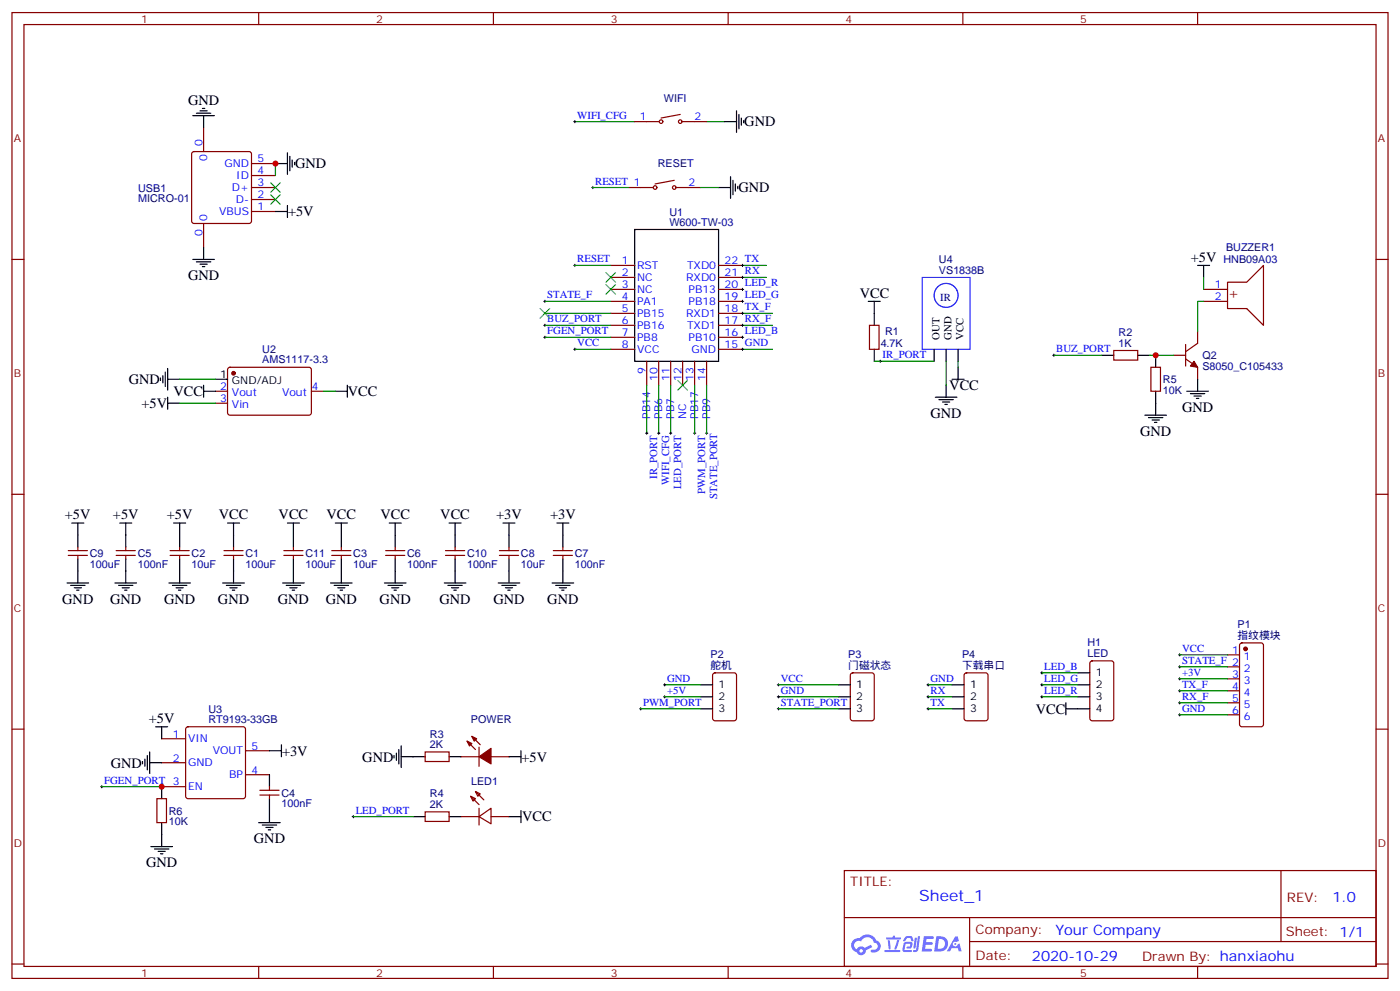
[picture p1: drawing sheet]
<svg xmlns="http://www.w3.org/2000/svg" width="412mm" height="292mm" viewBox="0 0 412 292" stroke-linecap="round" stroke-linejoin="round" font-family="sans-serif">
<g fill="none" stroke="#870000" stroke-width=".35">
<path d="M3.5 3.7h405.4v284.3h-405.4zM7.1 7.2h398.2v277.3h-398.2zM76.2 3.7v3.5M145.3 3.7v3.5M214.5 3.7v3.5M283.6 3.7v3.5M352.8 3.7v3.5M3.5 76.4h3.6M405.3 76.4h3.6M3.5 145.5h3.6M405.3 145.5h3.6M3.5 214.7h3.6"/>
<path d="M405.3 214.7h3.6M248.7 256.3h156.6v28.2h-156.6zM377.3 256.3v20.9M248.7 270.1h156.5M285.6 277.2h119.6M285.6 270.1v14.2M3.5 283.8h3.6M76.2 284.5v3.5M145.3 284.5v3.5M214.5 284.5v3.5M283.6 284.5v3.5M352.8 284.5v3.5"/>
<path d="M405.3 283.8h3.6"/>
</g>
<g fill="#5487ff">
<path d="M272.1 275.6h2.6l.3 .2-.1 .6h-2l-.1 1h1.6l.4 .4-.4 .3h-1.7l-.2 1.2 1.8 .1 .3 .3-.2 .4h-2.9z"/>
<path d="M281.4 275.7h.7l.4 1.3-.7 .3a.74 .74 0 0 0-1.1 .3 .74 .74 0 0 0 .5 1.1 .74 .74 0 0 0 .9-.7l.5-.3 .7 2.4h-.9l-.2-1h-1.9l-.5 1h-.9z"/>
<path d="M269.5 276.1h.6l-.4 2.9a.31 .31 0 0 1-.3 .3 .31 .31 0 0 1-.3-.3z"/>
<path d="M270.4 275.6h.6l-.5 4a.89 .89 0 0 1-.7 .7 .89 .89 0 0 1-.9-.3l1-.5z"/>
<path d="M266.8 275.8l.6-.2 1.2 .1 .5 1.3-.6 .1-.4-.9-1 .1a.95 .95 0 0 1-1 .8l-.1-.2z"/>
<path d="M266.4 277.5l1.8-.2a1.04 1.04 0 0 1 .6 1.1 1.04 1.04 0 0 1-.8 .9h-.7a.29 .29 0 0 1-.3-.4 .29 .29 0 0 1 .3-.2h.7l.2-.8h-1.4l-.4 1.7 1.9 .1a.29 .29 0 0 1 .3 .3 .29 .29 0 0 1-.3 .3h-2l-.4-.3 .2-2.1z"/>
<path d="M260.5 279.7h4.4a.3 .3 0 0 1 .3 .3 .3 .3 0 0 1-.3 .3h-4.3z"/>
<path d="M264.3 276.8h.6l-.5 1.6a1.02 1.02 0 0 1-.7 1.2l-.2-.3z"/>
<path d="M261.5 276.8h.6l.3 2.4-.3 .3-.3-.2z"/>
<path d="M261.1 276h1.9l.2-.5h.5l-.1 .5h1.5a.29 .29 0 0 1 .3 .3 .29 .29 0 0 1-.3 .3h-3.9z"/>
<path d="M275.8 275.6l-.6 4.5h1.4a2.27 2.27 0 0 0 2.7-2.3 2.27 2.27 0 0 0-2.7-2.2zM276.6 276.4a1.5 1.5 0 0 1 1.8 1.6 1.5 1.5 0 0 1-1.9 1.3h-.3z"/>
<path d="M251.4 276.8a2.09 2.09 0 0 0 1 3.5 1.37 1.37 0 0 0 1.5 .9 1.37 1.37 0 0 0 1.1-1.4l2-1-.5-.7-1.8 1a1.4 1.4 0 0 0-2.3 .4 1.32 1.32 0 0 1-.6-1.9 1.32 1.32 0 0 1 1.9-.4 2.02 2.02 0 0 1 2-1.3 2.02 2.02 0 0 1 1.8 1.6 1.09 1.09 0 0 1 1.1 1.4 1.09 1.09 0 0 1-1.6 .7 .41 .41 0 0 0-.5 .3 .41 .41 0 0 0 .4 .5 1.89 1.89 0 0 0 2.4-1.2 1.89 1.89 0 0 0-1.2-2.4 2.98 2.98 0 0 0-5-.6l-1 .1zM253.2 279.9a.52 .52 0 0 1 1 0 .52 .52 0 0 1-1 0z"/>
<circle cx="281.4" cy="277.9" r=".28"/>
</g>
<g fill="none" stroke="#000" stroke-width=".35">
<path d="M56.8 34h6.3M57.9 33.3h4.2M58.9 32.6h2.1M59.6 31.9h.7M60 34v3.6M81.1 48.2h3.6M84.7 45v6.3M85.4 46v4.3M86.1 47.1v2.1M86.8 47.8v.7M56.8 76.4h6.3M57.9 77.1h4.2"/>
<path d="M58.9 77.8h2.1M59.6 78.5h.7M60 72.8v3.6M81.1 62.3h3.6M84.7 60.5v3.5M187 67.6h24.7v38.8h-24.7zM47.3 111.3v.7M48 110.6v2.1M48.7 109.5v4.3M49.4 111.7h3.5M49.4 118.7h3.5M49.4 108.5v6.3"/>
<path d="M49.4 116.9v3.6M60 115.2h3.5M60 113.4v3.5M63.5 111.7h3.5M98.8 115.2h3.5M102.3 113.4v3.5M35.3 154h3.5M37 154v7M51.2 154h3.5M52.9 154v7M67 154h3.6M68.8 154v7"/>
<path d="M98.8 154h3.5M100.5 154v7M114.7 154h3.5M116.4 154v7M33.9 171.6h6.3M34.9 172.3h4.3M36 173h2.1M36.7 173.7h.7M37 164.6v7M49.7 171.6h6.4M50.8 172.3h4.2M51.9 173h2.1"/>
<path d="M52.6 173.7h.7M52.9 164.6v7M65.6 171.6h6.4M66.7 172.3h4.2M67.7 173h2.1M68.4 173.7h.7M68.8 164.6v7M97.4 171.6h6.3M98.4 172.3h4.3M99.5 173h2.1M100.2 173.7h.7M100.5 164.6v7"/>
<path d="M113.2 171.6h6.4M114.3 172.3h4.2M115.4 173h2.1M116.1 173.7h.7M116.4 164.6v7M317.5 198.1h3.5M206.4 201.6h3.5M206.4 205.1h3.5M206.4 208.7h3.5M246.9 201.6h3.6M246.9 205.1h3.6M246.9 208.7h3.6"/>
<path d="M317.5 201.6h3.5M317.5 205.1h3.5M317.5 208.7h3.5"/>
</g>
<g fill="none" stroke="#870000" stroke-width=".35">
<path d="M60 37.6v7M56.7 44.8l.4-.2h16.3l.5 .2 .2 .5v19.8l-.3 .5-.4 .2h-16.3l-.4-.2-.3-.5v-19.8zM74.1 58.7h7M74.1 55.2h7M74.1 51.7h7M74.1 48.2h7M60 65.8v7M74.1 62.3h7M179.9 78.1h7.1M211.7 78.1h7M179.9 81.7h7.1M179.9 85.2h7.1"/>
<path d="M179.9 88.7h7.1M179.9 92.3h7.1M179.9 95.8h7.1M179.9 99.3h7.1M211.7 81.7h7M211.7 85.2h7M211.7 88.7h7M211.7 92.3h7M211.7 95.8h7M211.7 99.3h7M63.5 115.2h3.5M63.5 118.7h3.5"/>
<path d="M67.3 108.3l.4-.2 23.6 .1 .4 .6v13l-.7 .4h-23.5l-.5-.7v-12.7zM91.7 115.2h3.5M179.9 102.8h7.1M190.5 106.4v7M194 106.4v7M197.6 106.4v7M201.1 106.4v7M204.6 106.4v7M208.1 106.4v7M211.7 102.8h7M34.2 163.5h5.7M34.2 162.1h5.7"/>
<path d="M37 161v1.1M37 163.5v1.1M50.1 163.5h5.6M50.1 162.1h5.6M52.9 161v1.1M52.9 163.5v1.1M66 163.5h5.6M66 162.1h5.6M68.8 161v1.1M68.8 163.5v1.1M97.7 163.5h5.7M97.7 162.1h5.7"/>
<path d="M100.5 161v1.1M100.5 163.5v1.1M113.6 163.5h5.6M113.6 162.1h5.6M116.4 161v1.1M116.4 163.5v1.1M210.1 198.3l.5-.2h5.7l.6 .4 .1 13-.5 .6-5.9 .1-.6-.5-.1-12.9zM250.7 198.3l.5-.2h5.6l.7 .4v13l-.4 .6-5.9 .1-.7-.5v-12.9zM321.3 194.8l.4-.2h5.7l.6 .4 .1 16.5-.5 .6-5.9 .1-.6-.5-.1-16.4zM361.6 192.8h3.5M361.6 196.3h3.5M361.6 199.8h3.5"/>
<path d="M365.4 189.5l.4-.2h5.7l.6 .4 .1 23.6-.5 .6-5.9 .1-.6-.5-.1-23.5zM47.6 217.5h7.1M54.9 214.2l.5-.2h16.2l.5 .2 .2 .5v19.7l-.2 .5-.5 .2h-16.2l-.5-.2-.2-.5v-19.7zM361.6 203.4h3.5M361.6 206.9h3.5M361.6 210.4h3.5M47.6 224.5h7.1M47.6 231.6h7.1M72.3 228.1h7.1M72.3 221h7.1"/>
</g>
<g fill="#870000" stroke="#870000" stroke-width=".35">
<circle cx="68.8" cy="109.9" r=".53"/>
<circle cx="366.9" cy="191" r=".53"/>
</g>
<path d="M52.9 111.7h10.6M52.9 118.7h10.6M95.2 115.2h3.6" fill="none" stroke="#008700" stroke-width=".35"/>
<path d="M271.6 81.7h14.2v21.1h-14.2z" fill="#fff" stroke="#00f" stroke-width=".29"/>
<g fill="none" stroke="#000" stroke-width=".35">
<path d="M213.4 35.8h3.6M217 32.6v6.4M217.7 33.7v4.2M218.4 34.7v2.2M219.1 35.5v.7M211.7 55.2h3.5M215.2 52v6.4M215.9 53.1v4.2M216.6 54.2v2.1M217.3 54.9v.7M352.8 78.1h3.5M354.5 78.1v3.6"/>
<path d="M255.8 88.7h3.5M257.5 88.7v7.1M257.5 102.8v3.6M275.2 102.8v3.6M275.5 116.9h6.4M276.6 117.7h4.2M277.6 118.4h2.2M278.3 119.1h.7M278.7 102.8v3.6M278.7 113.4v3.5M280.5 111.7h3.5M282.2 102.8v3.6"/>
<path d="M282.2 108.1v3.6M324.6 104.6h3.5M335.1 104.6h3.6M340.4 104.6v3.5M340.4 115.2v7M349.6 115.2h6.4M350.7 115.9h4.2M351.7 116.6h2.1M352.4 117.3h.7M352.8 111.7v3.5M337.3 122.2h6.3M338.3 122.9h4.2"/>
<path d="M339.4 123.6h2.1M340.1 124.4h.7M21.2 154h3.5M22.9 154v7M84.7 154h3.5M86.4 154v7M132.3 154h3.5M134.1 154v7M148.2 154h3.5M149.9 154v7M164 154h3.6M165.8 154v7"/>
<path d="M19.8 171.6h6.3M20.8 172.3h4.2M21.9 173h2.1M22.6 173.7h.7M22.9 164.6v7M83.3 171.6h6.3M84.3 172.3h4.2M85.4 173h2.1M86.1 173.7h.7M86.4 164.6v7M130.9 171.6h6.3M131.9 172.3h4.3"/>
<path d="M133 173h2.1M133.7 173.7h.7M134.1 164.6v7M146.8 171.6h6.3M147.8 172.3h4.2M148.9 173h2.1M149.6 173.7h.7M149.9 164.6v7M162.6 171.6h6.4M163.7 172.3h4.2M164.7 173h2.2M165.5 173.7h.7"/>
<path d="M165.8 164.6v7M45.9 214h3.5M47.6 214v3.5M82.9 219.3v3.5M118.2 219.6v6.4M280.5 208.7h3.5M280.5 201.6h3.5M280.5 205.1h3.5M314 208.7h3.5M314 206.9v3.5M42 224.2v.7M42.7 223.5v2.1"/>
<path d="M43.4 222.4v4.3M44.1 224.5h3.5M44.1 221.4v6.3M47.6 231.6v3.5M79.4 221h3.5M79.4 228.1v3.5M79.4 235.1v7.1M116.1 222.4v.7M116.8 221.7v2.1M117.5 220.7v4.2M118.2 222.8h7M132.3 222.8h3.5"/>
<path d="M149.9 222.8h3.6M153.5 221v3.5M153.5 238.7v3.5M44.4 249.2h6.4M45.5 249.9h4.2M46.6 250.6h2.1M47.3 251.4h.7M47.6 242.2v7M76.2 242.2h6.3M77.3 242.9h4.2M78.3 243.6h2.1M79 244.3h.7"/>
<path d="M121.7 240.4h3.5M132.3 240.4h3.5M149.9 240.4h3.6"/>
</g>
<path d="M281.8 85.4a3.5 3.5 0 0 0-5.9-.6 3.5 3.5 0 0 0 2.1 5.6 3.5 3.5 0 0 0 4.1-4.3l-.2-.6" fill="none" stroke="#00f" stroke-width=".35"/>
<g fill="none" stroke="#870000" stroke-width=".35">
<path d="M187 35.8h7M200.4 33.7l-5.7 1M201.1 35.8h7M185.2 55.2h7.1M198.6 53.1l-5.6 1.1M199.3 55.2h7.1M256.1 95.8h2.8v7h-2.8zM352.8 97.5v3.6l-3.6 2.4M354.5 85.2h7.1M354.5 88.7h7.1M361.6 83.1h5.6l5-5v17.7l-5-5h-5.6zM328.1 103.2h7v2.8h-7z"/>
<path d="M339 108.1h2.8v7.1h-2.8zM345.7 104.6h3.5M349.2 105.7l3.6 2.4v3.6M349.2 101.4v6.4M20.1 163.5h5.7M20.1 162.1h5.7M22.9 161v1.1M22.9 163.5v1.1M83.6 163.5h5.7M83.6 162.1h5.7M86.4 161v1.1M86.4 163.5v1.1"/>
<path d="M131.2 163.5h5.7M131.2 162.1h5.7M134.1 161v1.1M134.1 163.5v1.1M147.1 163.5h5.7M147.1 162.1h5.7M149.9 161v1.1M149.9 163.5v1.1M163 163.5h5.6M163 162.1h5.6M165.8 161v1.1M165.8 163.5v1.1"/>
<path d="M284.2 198.3l.5-.2h5.6l.7 .4v13l-.4 .6-5.9 .1-.7-.5v-12.9zM137.6 218.2l2.5 2.5M139 216.8l2.5 2.5M141.1 220v5.6M46.2 235.1h2.8v7.1h-2.8zM76.6 234.1h5.6M76.6 232.7h5.6M79.4 231.6v1.1M79.4 234.1v1M125.2 221.4h7.1v2.8h-7.1zM125.2 239h7.1v2.8h-7.1zM135.8 222.8h5.3"/>
<path d="M138.6 234.4l1.5 .7-.8 .7zM138.6 234.4l2.5 2.5M140.1 233l1.4 .7-.7 .7zM140.1 233l2.4 2.5M141.1 237.9v5M144.6 222.8h5.3M135.8 240.4h5.3M141.1 240.4l3.5-2.5v4.6zM144.6 240.4h5.3"/>
<circle cx="194.7" cy="35.8" r=".53"/>
<circle cx="200.4" cy="35.8" r=".53"/>
<circle cx="193" cy="55.2" r=".53"/>
<circle cx="198.6" cy="55.2" r=".53"/>
</g>
<g fill="#870000" stroke="#870000" stroke-width=".35">
<path d="M351.7 106.4l1.1 1.7-2.1-.3z"/>
<path d="M137.6 218.2l1.4 .7-.7 .7z"/>
<path d="M139 216.8l1.4 .7-.7 .7z"/>
<path d="M141.1 222.8l3.5-2.5v4.6z"/>
</g>
<g fill="none" stroke="#008700" stroke-width=".35">
<path d="M169.3 35.8h17.7M208.1 35.8h5.3M81.1 48.2v3.5M174.6 55.2h10.6M206.4 55.2h5.3M169.3 78.1h10.6M218.7 78.1h7.1M160.5 95.8h19.4M160.5 92.3h19.4M160.5 88.7h19.4M160.5 99.3h19.4M218.7 95.8h8.8"/>
<path d="M218.7 92.3h8.8M218.7 81.7h7.1M354.5 88.7h-1.7v8.8M354.5 81.7v3.5M169.3 102.8h10.6M190.5 113.4v14.1M194 113.4v14.1M197.6 113.4v14.1M204.6 113.4v14.1M208.1 113.4v14.1M218.7 102.8h8.8M257.5 106.4h17.7"/>
<path d="M278.7 106.4v7M282.2 106.4v1.7M310.4 104.6h14.2M338.7 104.6h7M306.9 198.1h10.6M347.5 192.8h14.1M347.5 196.3h14.1M347.5 199.8h14.1M188.7 208.7h17.7M195.8 201.6h10.6M195.8 205.1h10.6M229.3 201.6h17.6"/>
<path d="M229.3 208.7h17.6M229.3 205.1h17.6M273.4 201.6h7.1M273.4 208.7h7.1M273.4 205.1h7.1M306.9 201.6h10.6M306.9 205.1h10.6M347.5 210.4h14.1M347.5 206.9h14.1M347.5 203.4h14.1M30 231.6h17.6M104.1 240.4h17.6"/>
</g>
<g fill="none" stroke="#000" stroke-width=".29">
<path d="M169 35.8h.7M169.3 35.5v.7M174.3 55.2h.7M174.6 54.9v.7M169 78.1h.7M169.3 77.8v.7M218.4 78.1h.7M218.7 77.8v.7M160.2 95.8h.7M160.2 88.7h.7M160.2 99.3h.7M160.5 88.4v.7"/>
<path d="M160.5 95.4v.7M160.5 99v.7M218.4 95.8h.7M218.4 92.3h.7M218.4 81.7h.7M218.4 85.2h.7M218.4 88.7h.7M218.4 99.3h.7M218.7 81.3v.7M218.7 84.8v.7M218.7 88.4v.7M218.7 91.9v.7"/>
<path d="M218.7 95.4v.7M218.7 99v.7M169 102.8h.7M169.3 102.5v.7M218.4 102.8h.7M218.7 102.5v.7M258.9 106.4h.7M259.3 106v.7M310.1 104.6h.7M310.4 104.2v.8M190.1 127.5h.8M190.5 127.2v.7"/>
<path d="M193.7 127.5h.7M194 127.2v.7M197.2 127.5h.7M197.6 127.2v.7M204.3 127.5h.7M204.6 127.2v.7M207.8 127.5h.7M208.1 127.2v.7M306.6 198.1h.7M306.9 197.7v.7M347.1 192.8h.7M347.1 199.8h.7"/>
<path d="M347.1 196.3h.7M347.5 192.4v.7M347.5 196v.7M347.5 199.5v.7M188.4 208.7h.7M188.7 208.3v.7M195.4 201.6h.7M195.4 205.1h.7M195.8 201.3v.7M195.8 204.8v.7M229 208.7h.7M229 201.6h.7"/>
<path d="M229 205.1h.7M229.3 201.3v.7M229.3 204.8v.7M229.3 208.3v.7M273 208.7h.8M273 201.6h.8M273 205.1h.8M273.4 201.3v.7M273.4 204.8v.7M273.4 208.3v.7M306.6 201.6h.7M306.6 205.1h.7"/>
<path d="M306.9 201.3v.7M306.9 204.8v.7M347.1 203.4h.7M347.1 206.9h.7M347.1 210.4h.7M347.5 203v.7M347.5 206.6v.7M347.5 210.1v.7M29.6 231.6h.7M30 231.2v.8M103.7 240.4h.7M104.1 240.1v.7"/>
</g>
<path d="M79.7 53.8l2.8 2.8M79.7 57.3l2.8 2.8M82.5 53.8l-2.8 2.8M82.5 57.3l-2.8 2.8M159.1 90.8l2.8 2.9M161.9 90.8l-2.8 2.9M178.5 80.3l2.8 2.8M178.5 83.8l2.8 2.8M181.3 80.3l-2.8 2.8M181.3 83.8l-2.8 2.8M199.7 112l2.8 2.8M202.5 112l-2.8 2.8" fill="none" stroke="#3c3" stroke-width=".35"/>
<g fill="#c00">
<circle cx="81.1" cy="48.2" r=".88"/>
<circle cx="47.6" cy="231.6" r=".88"/>
<circle cx="340.4" cy="104.6" r=".88"/>
</g>
<text font-size="4.6" fill="#00f" x="270.8" y="265.3">Sheet_1</text>
<g font-size="4.2">
<text x="55.4" y="30.8">GND</text>
<text x="219.3" y="37.2">GND</text>
<text x="87" y="49.6">GND</text>
<text x="217.5" y="56.6">GND</text>
<text x="84.8" y="63.7">+5V</text>
<text x="350.8" y="77.1">+5V</text>
<text x="55.4" y="82.5">GND</text>
<text x="253.3" y="87.7">VCC</text>
<text x="37.9" y="113.1">GND</text>
<text x="51.1" y="116.6">VCC</text>
<text x="102.5" y="116.6">VCC</text>
<text x="279.6" y="114.9">VCC</text>
<text x="41.7" y="120.1">+5V</text>
<text x="274.1" y="123">GND</text>
<text x="348.2" y="121.3">GND</text>
<text x="335.8" y="128.3">GND</text>
<text x="19.1" y="152.9">+5V</text>
<text x="33.3" y="152.9">+5V</text>
<text x="49.1" y="152.9">+5V</text>
<text x="64.4" y="152.9">VCC</text>
<text x="82.1" y="152.9">VCC</text>
<text x="96.2" y="152.9">VCC</text>
<text x="112.1" y="152.9">VCC</text>
<text x="129.7" y="152.9">VCC</text>
<text x="146.2" y="152.9">+3V</text>
<text x="162" y="152.9">+3V</text>
<text x="18.3" y="177.7">GND</text>
<text x="32.5" y="177.7">GND</text>
<text x="48.3" y="177.7">GND</text>
<text x="64.2" y="177.7">GND</text>
<text x="81.9" y="177.7">GND</text>
<text x="96" y="177.7">GND</text>
<text x="111.8" y="177.7">GND</text>
<text x="129.5" y="177.7">GND</text>
<text x="145.4" y="177.7">GND</text>
<text x="161.2" y="177.7">GND</text>
<text x="43.9" y="212.9">+5V</text>
<text x="305.1" y="210.1">VCC</text>
<text x="32.6" y="226">GND</text>
<text x="83.1" y="222.5">+3V</text>
<text x="106.7" y="224.2">GND</text>
<text x="153.6" y="224.2">+5V</text>
<text x="153.8" y="241.8">VCC</text>
<text x="74.8" y="248.3">GND</text>
<text x="43" y="255.3">GND</text>
</g>
<text font-size="4.2" fill="#800" x="361.7" y="87.8">+</text>
<g font-size="4.2" fill="#00f">
<text x="392.5" y="265.6">1.0</text>
<text x="310.9" y="275.1">Your Company</text>
<text x="304" y="282.9">2020-10-29</text>
</g>
<g font-size="3.9" fill="#800">
<text x="250.5" y="260.9">TITLE:</text>
<text x="379.1" y="265.6">REV:</text>
<text x="287.4" y="275.1">Company:</text>
<text x="378.7" y="275.7">Sheet: 1/1</text>
<text x="287.4" y="282.8">Date:</text>
<text x="336.4" y="282.8">Drawn By: hanxiaohu</text>
</g>
<g font-size="3.2" fill="#800">
<text x="41.6" y="6.7">1</text>
<text x="110.8" y="6.7">2</text>
<text x="179.9" y="6.7">3</text>
<text x="249.1" y="6.7">4</text>
<text x="318.2" y="6.7">5</text>
<text x="4.1" y="41.8">A</text>
<text x="405.9" y="41.8">A</text>
<text x="4.1" y="110.9">B</text>
<text x="405.9" y="110.9">B</text>
<text x="4.1" y="180.1">C</text>
<text x="405.9" y="180.1">C</text>
<text x="4.1" y="249.2">D</text>
<text x="405.9" y="249.2">D</text>
<text x="41.6" y="287.5">1</text>
<text x="110.8" y="287.5">2</text>
<text x="179.9" y="287.5">3</text>
<text x="249.1" y="287.5">4</text>
<text x="318.2" y="287.5">5</text>
</g>
<g font-size="3.2" fill="#000080">
<text x="195.5" y="29.9">WIFI</text>
<text x="193.8" y="49.3">RESET</text>
<text x="40.7" y="59.3">MICRO-01</text>
<text x="40.7" y="56.4">USB1</text>
<text x="197.2" y="63.6">U1</text>
<text x="197.2" y="66.5">W600-TW-03</text>
<text x="276.6" y="77.4">U4</text>
<text x="360.4" y="77.5">HNB09A03</text>
<text x="361.2" y="74">BUZZER1</text>
<text x="276.6" y="80.6">VS1838B</text>
<text x="276.9" y="88.7">IR</text>
<text x="260.7" y="98.7">R1</text>
<text x="329.5" y="99">R2</text>
<text x="77.2" y="106.9">AMS1117-3.3</text>
<text x="77.2" y="104">U2</text>
<text x="259.4" y="102.2">4.7K</text>
<text x="329.5" y="102.1">1K</text>
<text x="354.2" y="105.7">Q2</text>
<text x="342.6" y="112.8">R5</text>
<text x="354.2" y="108.8">S8050_C105433</text>
<text x="342.5" y="116">10K</text>
<text x="26.5" y="167.2">100uF</text>
<text x="26.5" y="163.9">C9</text>
<text x="40.6" y="167.2">100nF</text>
<text x="40.6" y="163.9">C5</text>
<text x="56.4" y="167.2">10uF</text>
<text x="56.4" y="163.9">C2</text>
<text x="72.3" y="167.2">100uF</text>
<text x="72.3" y="163.9">C1</text>
<text x="90" y="167.2">100uF</text>
<text x="90" y="163.9">C11</text>
<text x="104.1" y="167.2">10uF</text>
<text x="104.1" y="163.9">C3</text>
<text x="119.9" y="167.2">100nF</text>
<text x="119.9" y="163.9">C6</text>
<text x="137.6" y="167.2">100nF</text>
<text x="137.6" y="163.9">C10</text>
<text x="153.5" y="167.2">10uF</text>
<text x="153.5" y="163.9">C8</text>
<text x="169.3" y="167.2">100nF</text>
<text x="169.3" y="163.9">C7</text>
<text x="364.5" y="184.9">P1</text>
<text x="320.3" y="190.3">H1</text>
<text x="364.5" y="188.1">指纹模块</text>
<text x="209.3" y="197">舵机</text>
<text x="209.3" y="193.8">P2</text>
<text x="249.9" y="197">门磁状态</text>
<text x="249.9" y="193.8">P3</text>
<text x="283.4" y="197">下载串口</text>
<text x="283.4" y="193.8">P4</text>
<text x="320.3" y="193.5">LED</text>
<text x="61.4" y="209.8">U3</text>
<text x="61.4" y="212.8">RT9193-33GB</text>
<text x="138.7" y="212.8">POWER</text>
<text x="126.7" y="220.3">2K</text>
<text x="126.7" y="217.1">R3</text>
<text x="138.8" y="231">LED1</text>
<text x="49.7" y="239.8">R6</text>
<text x="82.9" y="237.7">100nF</text>
<text x="82.9" y="234.5">C4</text>
<text x="126.7" y="237.9">2K</text>
<text x="126.7" y="234.8">R4</text>
<text x="49.7" y="243">10K</text>
</g>
<g font-size="3.2" fill="#00f">
<text x="170" y="34.9">WIFI_CFG</text>
<text x="188.5" y="35.5">1</text>
<text x="204.6" y="35.5">2</text>
<text x="59.6" y="42.9" transform="rotate(-90 59.6 42.9)">0</text>
<text x="61" y="47.3" transform="rotate(-90 61 47.3)">0</text>
<text x="75.8" y="47.8">5</text>
<text x="66.1" y="49.2">GND</text>
<text x="69.6" y="52.7">ID</text>
<text x="75.8" y="51.3">4</text>
<text x="68.3" y="56.3">D+</text>
<text x="69.5" y="59.8">D-</text>
<text x="75.8" y="58.4">2</text>
<text x="75.8" y="54.9">3</text>
<text x="175.3" y="54.3">RESET 1</text>
<text x="202.8" y="54.9">2</text>
<text x="61" y="65.1" transform="rotate(-90 61 65.1)">0</text>
<text x="64.5" y="63.3">VBUS</text>
<text x="75.8" y="61.9">1</text>
<text x="59.6" y="69.6" transform="rotate(-90 59.6 69.6)">0</text>
<text x="170" y="77.3">RESET</text>
<text x="183.2" y="77.8">1</text>
<text x="213.4" y="77.8">22 TX</text>
<text x="183.2" y="81.3">2</text>
<text x="187.7" y="79.2">RST</text>
<text x="187.7" y="82.7">NC</text>
<text x="202.1" y="82.7">RXD0</text>
<text x="202.4" y="79.2">TXD0</text>
<text x="213.4" y="81.3">21 RX</text>
<text x="161.2" y="87.8">STATE_F</text>
<text x="183.2" y="84.8">3</text>
<text x="183.2" y="88.4">4</text>
<text x="187.7" y="86.3">NC</text>
<text x="187.7" y="89.8">PA1</text>
<text x="202.8" y="86.3">PB13</text>
<text x="202.8" y="89.8">PB18</text>
<text x="213.4" y="84.8">20 LED_R</text>
<text x="213.4" y="88.4">19 LED_G</text>
<text x="357.8" y="84.8">1</text>
<text x="357.8" y="88.4">2</text>
<text x="161.2" y="94.9">BUZ_PORT</text>
<text x="183.2" y="91.9">5</text>
<text x="183.2" y="95.4">6</text>
<text x="187.7" y="93.3">PB15</text>
<text x="202.1" y="93.3">RXD1</text>
<text x="213.4" y="91.9">18 TX_F</text>
<text x="213.4" y="95.4">17 RX_F</text>
<text x="161.2" y="98.4">FGEN_PORT</text>
<text x="170" y="102">VCC</text>
<text x="183.2" y="99">7</text>
<text x="187.7" y="96.8">PB16</text>
<text x="187.7" y="100.4">PB8</text>
<text x="202.4" y="96.8">TXD1</text>
<text x="202.8" y="100.4">PB10</text>
<text x="213.4" y="99">16 LED_B</text>
<text x="183.2" y="102.5">8</text>
<text x="187.7" y="103.9">VCC</text>
<text x="203.7" y="103.9">GND</text>
<text x="213.4" y="102.5">15 GND</text>
<text x="260" y="105.5">IR_PORT</text>
<text x="311.1" y="103.7">BUZ_PORT</text>
<text x="190.1" y="110.1" transform="rotate(-90 190.1 110.1)">9</text>
<text x="193.7" y="112.2" transform="rotate(-90 193.7 112.2)">10</text>
<text x="197.2" y="112.2" transform="rotate(-90 197.2 112.2)">11</text>
<text x="200.7" y="112.2" transform="rotate(-90 200.7 112.2)">12</text>
<text x="204.3" y="112.2" transform="rotate(-90 204.3 112.2)">13</text>
<text x="207.8" y="112.2" transform="rotate(-90 207.8 112.2)">14</text>
<text x="64.8" y="114.8">2</text>
<text x="64.8" y="118.4">3</text>
<text x="68.3" y="116.6">Vout</text>
<text x="83.1" y="116.6">Vout</text>
<text x="91.9" y="114.8">4</text>
<text x="68.3" y="120.1">Vin</text>
<text x="191.6" y="123.3" transform="rotate(-90 191.6 123.3)">PB14</text>
<text x="195.1" y="123.3" transform="rotate(-90 195.1 123.3)">PB6</text>
<text x="198.6" y="123.3" transform="rotate(-90 198.6 123.3)">PB7</text>
<text x="202.1" y="123.3" transform="rotate(-90 202.1 123.3)">NC</text>
<text x="205.7" y="123.3" transform="rotate(-90 205.7 123.3)">PB17</text>
<text x="209.2" y="123.3" transform="rotate(-90 209.2 123.3)">PB9</text>
<text x="193.6" y="141" transform="rotate(-90 193.6 141)">IR_PORT</text>
<text x="197.1" y="142.8" transform="rotate(-90 197.1 142.8)">WIFI_CFG</text>
<text x="200.7" y="144" transform="rotate(-90 200.7 144)">LED_PORT</text>
<text x="207.7" y="145.4" transform="rotate(-90 207.7 145.4)">PWM_PORT</text>
<text x="211.2" y="147" transform="rotate(-90 211.2 147)">STATE_PORT</text>
<text x="348.2" y="191.9">VCC</text>
<text x="307.6" y="197.2">LED_B</text>
<text x="348.2" y="195.4">STATE_F 2</text>
<text x="362.9" y="192.4">1</text>
<text x="366.4" y="194.2">1</text>
<text x="366.4" y="197.7">2</text>
<text x="196.5" y="200.7">GND</text>
<text x="230" y="200.7">VCC</text>
<text x="274.1" y="200.7">GND</text>
<text x="307.6" y="200.7">LED_G</text>
<text x="348.2" y="199">+3V</text>
<text x="348.2" y="202.5">TX_F</text>
<text x="362.9" y="199.5">3</text>
<text x="362.9" y="203">4</text>
<text x="366.4" y="201.3">3</text>
<text x="189.4" y="207.8">PWM_PORT</text>
<text x="196.5" y="204.3">+5V</text>
<text x="230" y="207.8">STATE_PORT</text>
<text x="230" y="204.3">GND</text>
<text x="274.1" y="204.3">RX</text>
<text x="274.1" y="207.8">TX</text>
<text x="307.6" y="204.3">LED_R</text>
<text x="348.2" y="206">RX_F</text>
<text x="348.2" y="209.6">GND</text>
<text x="362.9" y="206.6">5</text>
<text x="366.4" y="204.8">4</text>
<text x="366.4" y="208.3">5</text>
<text x="362.9" y="210.1">6</text>
<text x="366.4" y="211.8">6</text>
<text x="50.9" y="217.1">1</text>
<text x="55.4" y="218.5">VIN</text>
<text x="74.1" y="220.7">5</text>
<text x="50.9" y="224.2">2</text>
<text x="55.4" y="225.6">GND</text>
<text x="62.7" y="222.1">VOUT</text>
<text x="74.1" y="227.7">4</text>
<text x="30.7" y="230.7">FGEN_PORT 3</text>
<text x="55.4" y="232.7">EN</text>
<text x="67.5" y="229.1">BP</text>
<text x="104.8" y="239.5">LED_PORT</text>
</g>
<g font-size="3.2">
<text x="276.8" y="100" transform="rotate(-90 276.8 100)">OUT</text>
<text x="280.3" y="100" transform="rotate(-90 280.3 100)">GND</text>
<text x="283.8" y="100" transform="rotate(-90 283.8 100)">VCC</text>
<text x="64.8" y="111.3">1</text>
<text x="68.3" y="113.1">GND/ADJ</text>
<text x="211.7" y="202.7">1</text>
<text x="252.2" y="202.7">1</text>
<text x="285.8" y="202.7">1</text>
<text x="322.8" y="199.1">1</text>
<text x="322.8" y="202.7">2</text>
<text x="211.7" y="206.2">2</text>
<text x="211.7" y="209.7">3</text>
<text x="252.2" y="206.2">2</text>
<text x="252.2" y="209.7">3</text>
<text x="285.8" y="206.2">2</text>
<text x="285.8" y="209.7">3</text>
<text x="322.8" y="206.2">3</text>
<text x="322.8" y="209.7">4</text>
</g>
</svg>
